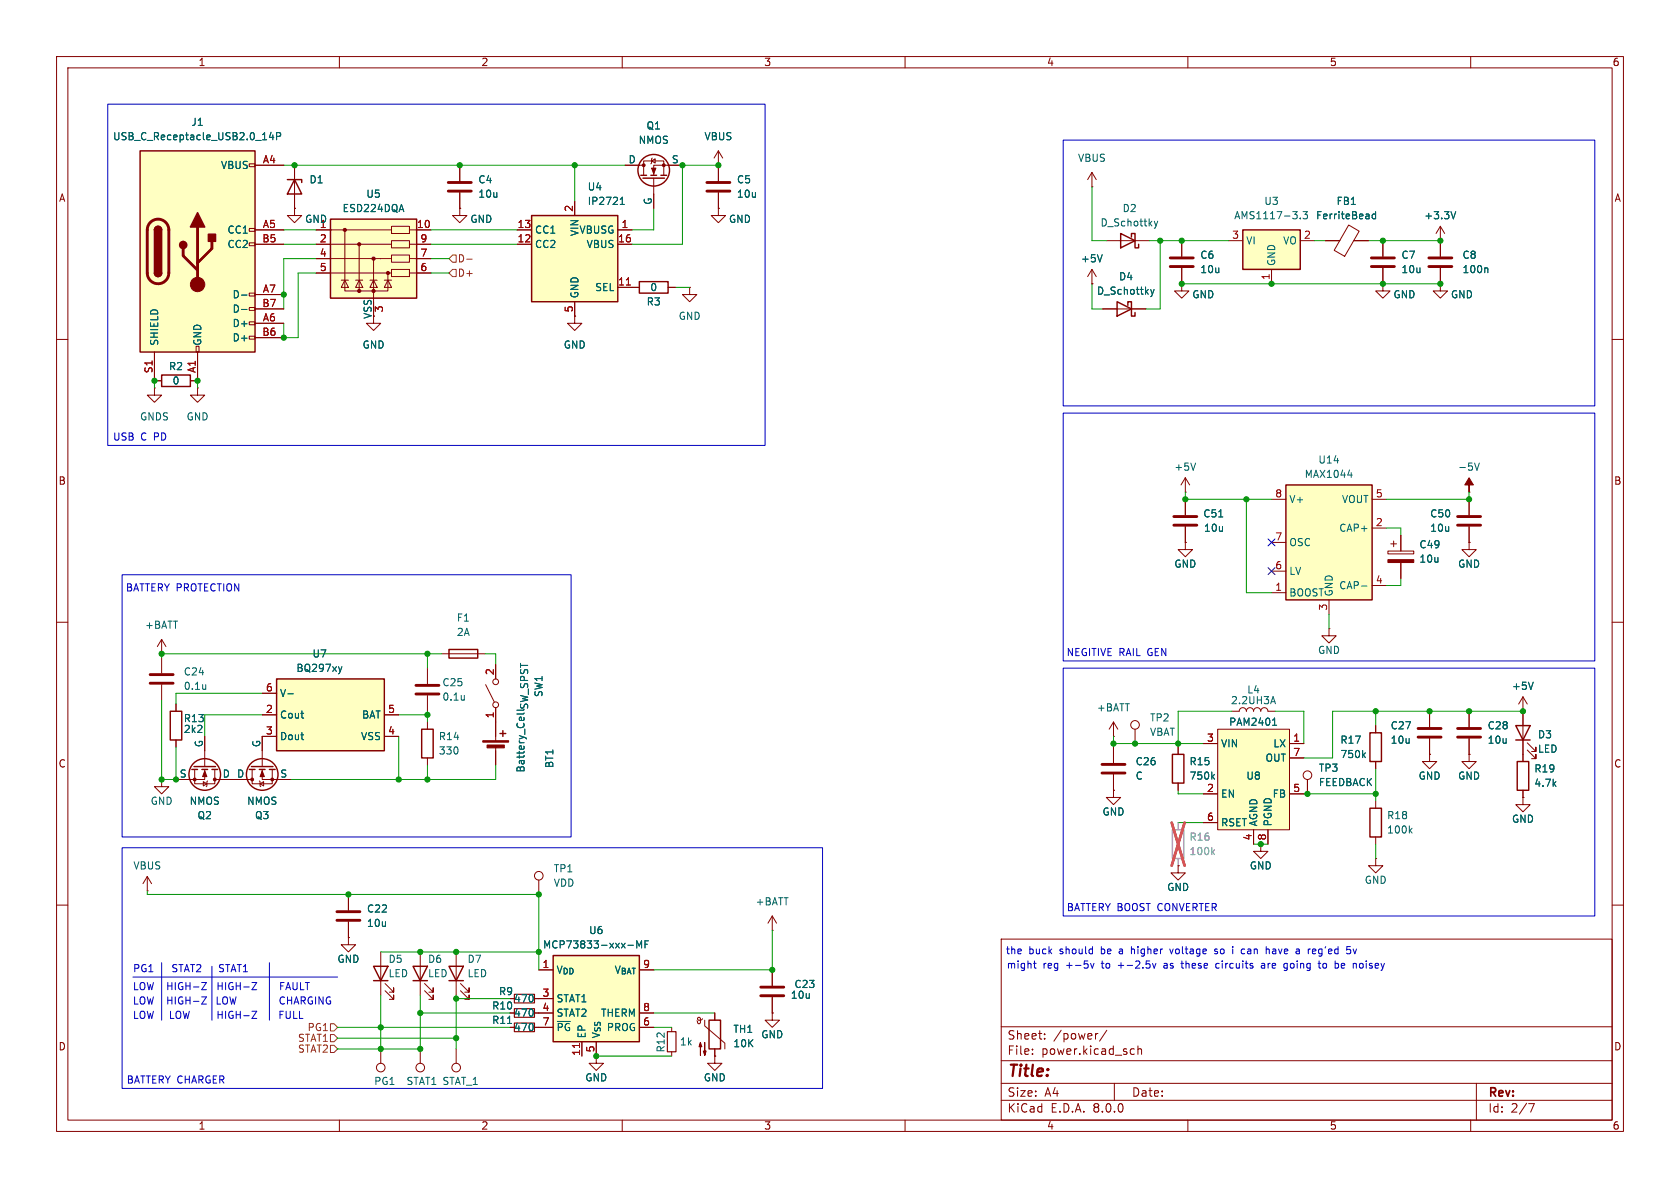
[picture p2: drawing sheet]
<svg xmlns="http://www.w3.org/2000/svg" width="297mm" height="210mm" viewBox="0 0 297 210" stroke-linecap="round" stroke-linejoin="round" font-family="sans-serif">
<g fill="none" stroke="#840000" stroke-width=".18">
<path d="M10 10h277v190h-277zM12 12h273v186h-273zM60 10v2M110 10v2M160 10v2M210 10v2M260 10v2M81.3 36.8v1.3h1.2l-1.2 1.3-1.3-1.3h1.3M81.3 36.8h.1M10 60h2M111.8 50.8h1.2M118.1 50.8h1.3"/>
<path d="M194.9 54.6h7.7M285 60h2M209.5 87h.1M209.5 95.9v1.3h-1.2l1.2 1.2 1.3-1.2h-1.3M209.5 95.9h.1M209.5 84.5l-.7 1.2M209.5 84.5v2.5M209.5 84.5l.8 1.2M10 110h2M28.6 115.6h.1M28.6 113v2.6M28.6 116.2v2.8"/>
<path d="M28.6 113l-.8 1.3M28.6 113l.7 1.3M285 110h2M28.6 121v2.8M10 160h2M285 160h2M177 166h108v32h-108zM60 198v2M110 198v2M160 198v2M177 194.5h108M177 191.5h108"/>
<path d="M177 187.5h108M177 181.5h108M182.5 186.3v.1M182.5 185.5v.1M184.7 183.6v.1M184.7 182.8v.1M194.1 182.7l-.3 .1M195.7 182.1l-1.3 2M197 191.5v3M200.1 185.4l.4 .1M200.5 186.3l-.4 .1M201.2 185.5l.2-.1 .3 .1 .1 .9"/>
<path d="M201.2 184.9v1.5M210 198v2M260 198v2M261 191.5v6.5M270.2 195.1h1l-.6 1.5"/>
</g>
<path d="M113 49.8h5.1v2h-5.1zM197.5 53.3l2.5 1.3-2.5 1.3zM199.4 54v-.7h.6v2.6h.7v-.7" fill="none" stroke="#840000" stroke-width=".25"/>
<path d="M26.5 119.3h4.1M26.5 120.8h4.1" fill="none" stroke="#840000" stroke-width=".51"/>
<path d="M203.4 51.2l.3 .8M203.7 52l-.3 .4M204 51.2l-.3 .8M211.4 81.9l-.5 1.2M36.4 121v.9M36.4 121.7l-.1 .1" fill="none" stroke="#006464" stroke-width=".18"/>
<path d="M227.3 85.7h15.3v20.3h-15.3z" fill="#ffffc2"/>
<g fill="none" stroke="#840000" stroke-width=".25">
<path d="M113.3 31h1M113.7 31.5h3.8M115.1 31h1M116.8 31h1.1M28.6 66.3h5.1v2h-5.1zM227.3 85.7h15.3v20.3h-15.3zM66 170.8h2.6l-1.3 2.6zM66 173.4h2.6"/>
<circle cx="115.6" cy="30.1" r="2.79"/>
</g>
<g fill="none" stroke="#840000" stroke-width=".18">
<path d="M81.3 29.2v2.8M81.3 34v2.8M110.5 29.2h3.3M113.8 31v-2.6h3.5v2.6M115.2 28.4l.6-.3v.7zM115.3 27.9l-.1 .2v.7l-.1 .2M115.6 31.5v5.3M120.6 29.2h-5v1.8M127 29.2h.1M127 36.8v1.3h1.3l-1.3 1.3-1.3-1.3h1.3M127 36.8h.1M127 26.7l-.8 1.2"/>
<path d="M127 26.7v5.3M127 34v2.8M127 26.7l.8 1.2M27.3 68.6v1.3h1.3l-1.3 1.2-1.3-1.2h1.3M27.3 68.6h.1M27.3 67.3h1.3M33.7 67.3h1.2M34.9 68.6v1.3h1.3l-1.3 1.2-1.2-1.2h1.2M34.9 68.6h.1M224.8 88.3h2.5M224.8 95.9h2.5M242.6 93.3h2.5"/>
<path d="M242.6 88.3h2.5M259.7 95.9v1.3h1.3l-1.3 1.2-1.3-1.2h1.3M259.7 95.9h.1M259.7 88.3v2.8M259.7 93.1v2.8M224.8 104.8h2.5M224.8 101h2.5M234.9 111.1v1.3h1.3l-1.3 1.3-1.2-1.3h1.2M234.9 111.1h.1M234.9 106v2.6M242.6 103.5h2.5M26 157.5h.1"/>
<path d="M26 154.9l-.7 1.3M26 154.9v2.6M26 154.9l.8 1.3M61.6 158.1v2.8M61.6 165.7v1.3h1.3l-1.3 1.3-1.3-1.3h1.3M61.6 165.7h.1M61.6 162.9v2.8M67.3 168.3v7.6M68.1 175.1l1.5 1.6v-.8v.8h-.8M68.1 173.9l1.5 1.5v-.8v.8h-.8"/>
</g>
<path d="M238.3 84h.8M240.7 103.6h1" fill="none" stroke="#006464" stroke-width=".18"/>
<path d="M79.2 33.8h4.1M79.2 32.3h4.1M125 33.8h4M125 32.3h4M257.7 92.8h4M257.7 91.3h4M59.6 162.7h4M59.6 161.2h4" fill="none" stroke="#840000" stroke-width=".51"/>
<g fill="#840000" stroke="#840000" stroke-width=".18">
<path d="M115.2 29.7h.8l-.4 1z"/>
<circle cx="117.3" cy="29.2" r=".25"/>
<circle cx="113.8" cy="29.2" r=".25"/>
</g>
<path d="M24.8 26.7h20.3v35.5h-20.3z" fill="#ffffc2"/>
<g fill="none" stroke="#840000" stroke-width=".18">
<path d="M44.1 29h1v.5h-1zM45.1 29.2h5.1M44.1 59.4h1v.5h-1zM44.1 56.9h1v.5h-1zM44.1 54.4h1v.5h-1zM44.1 51.8h1v.5h-1zM44.1 42.9h1v.5h-1zM44.1 40.4h1v.5h-1zM45.1 40.6h5.1M45.1 57.2h5.1M45.1 52.1h5.1M45.1 43.2h5.1"/>
<path d="M45.1 59.7h5.1M45.1 54.6h5.1M27.3 62.2v5.1M34.7 61.2h.5v1h-.5zM34.9 62.2v5.1"/>
</g>
<path d="M24.8 26.7h20.3v35.5h-20.3zM27.3 48.3a.64 .64 0 0 0 .6 .6 .64 .64 0 0 0 .7-.6M27.3 40.6a.64 .64 0 0 1 .6-.6 .64 .64 0 0 1 .7 .6" fill="none" stroke="#840000" stroke-width=".25"/>
<path d="M26.6 39.3a1.91 1.91 0 0 1 2.1-.4 1.91 1.91 0 0 1 1.1 1.7v7.7a1.91 1.91 0 0 1-1.9 1.9 1.91 1.91 0 0 1-1.9-1.9v-7.8l.2-.6zM32.4 43.9v1.3l2.5 2.6M34.9 40.1v10.2M37.5 42.7v1.2l-2.6 2.6" fill="none" stroke="#840000" stroke-width=".51"/>
<g fill="#840000" stroke="#840000" stroke-width=".25">
<path d="M27.3 48.3h1.3a.64 .64 0 0 1-.7 .6 .64 .64 0 0 1-.6-.6z"/>
<path d="M27.3 40.6h1.3v7.7h-1.3z"/>
<path d="M27.5 40.2a.64 .64 0 0 1 .7-.1 .64 .64 0 0 1 .4 .5h-1.3z"/>
<path d="M34.9 37.6l1.3 2.5h-2.5z"/>
<path d="M36.8 41.4h1.3v1.3h-1.3z"/>
<circle cx="32.4" cy="43.3" r=".63"/>
</g>
<circle cx="34.9" cy="50.3" r="1.27" fill="#840000" stroke="#840000" stroke-width=".18"/>
<path d="M47.9 23.4l-.3 .9h.8M48.2 23.9v.8M48.9 24.1l.6-.1 .1-.1v-.3l-.7-.2v1.3M42.7 52.2h1M42.7 54.7h1" fill="none" stroke="#006464" stroke-width=".18"/>
<path d="M58.4 38.7h15.3v14h-15.3z" fill="#ffffc2"/>
<g fill="none" stroke="#840000" stroke-width=".18">
<path d="M52.1 36.8v1.3h1.2l-1.2 1.3-1.3-1.3h1.3M52.1 36.8h.1M52.1 29.2v7.6M55.9 43.2h13.3M55.9 48.3h13.3M55.9 45.7h13.3M55.9 40.6h13.3M58.4 40.6h.1M60.3 49.5h1.3M61 40.6v10.8h7.6v-3.1M61 49.5l.6 1.3h-1.3zM62.9 49.5h1.2"/>
<path d="M63.5 49.5l.6 1.3h-1.2zM63.5 43.2v8.2M65.4 49.5h1.3M66 49.5l.7 1.3h-1.3zM66 55.9v1.3h1.3l-1.3 1.2-1.2-1.2h1.2M66 45.7v7M67.9 49.5h1.3M68.6 49.5l.6 1.3h-1.3zM69.2 47.6h3.2v1.3h-3.2zM69.2 45.1h3.2v1.3h-3.2zM69.2 42.5h3.2v1.3h-3.2zM69.2 40h3.2v1.3h-3.2z"/>
<path d="M72.4 48.3h3.8M72.4 45.7h3.8M72.4 43.2h3.8M72.4 40.6h3.8M101.6 55.9v1.3h1.3l-1.3 1.2-1.3-1.2h1.3M101.6 55.9h.1M121.9 50.8v1.3h1.3l-1.3 1.2-1.3-1.2h1.3M121.9 50.8h.1M245.4 97.4h4.5v.5h-4.5zM245.9 96.1h1M246.4 95.6v1M247.6 94.6v2.8"/>
<path d="M247.6 99.4v2.8"/>
</g>
<path d="M50.8 31.8h2.5v.5M52.1 31.8l1.2 2.5h-2.5zM58.4 38.7h15.3v14h-15.3z" fill="none" stroke="#840000" stroke-width=".25"/>
<g fill="#840000" stroke="#840000" stroke-width=".18">
<path d="M245.4 98.9h4.5v.5h-4.5z"/>
<circle cx="61" cy="40.6" r=".28"/>
<circle cx="63.5" cy="51.4" r=".28"/>
<circle cx="63.5" cy="43.2" r=".28"/>
<circle cx="66" cy="51.4" r=".28"/>
<circle cx="66" cy="45.7" r=".28"/>
<circle cx="68.6" cy="48.3" r=".28"/>
</g>
<path d="M94 38.1h15.2v15.2h-15.2z" fill="#ffffc2"/>
<path d="M94 38.1h15.2v15.2h-15.2zM198.1 41.3l2.6 1.2-2.6 1.3zM200 41.9v-.6h.7v2.5h.6v-.6" fill="none" stroke="#840000" stroke-width=".25"/>
<path d="M101.6 35.6v2.5M91.4 40.6h2.6M91.4 43.2h2.6M101.6 53.3v2.6M109.2 40.6h2.6M109.2 50.8h2.6M109.2 43.2h2.6M195.6 42.5h7.6M208.9 42.5v2.8M208.9 47.4v2.8M259.7 87h.1" fill="none" stroke="#840000" stroke-width=".18"/>
<path d="M110.7 50.4h.8" fill="none" stroke="#a90000" stroke-width=".18"/>
<path d="M109.7 36.1h.7M109.7 35.2l.3-.3v1.2M204.1 39.1l.3 .8M204.4 39.9l-.3 .5M204.7 39.1l-.3 .8M260.7 81.9l.4 1.2 .4-1.2" fill="none" stroke="#006464" stroke-width=".18"/>
<path d="M259.7 84.5l.8 1.2h-.8v1.3v-1.3h-.7z" fill="#840000" stroke="#840000" stroke-width=".18"/>
<path d="M206.9 47.1h4M206.9 45.6h4" fill="none" stroke="#840000" stroke-width=".51"/>
<path d="M219.7 40.6h10.2v7h-10.2z" fill="#ffffc2"/>
<g fill="none" stroke="#840000" stroke-width=".25">
<path d="M219.7 40.6h10.2v7h-10.2zM30.1 125.7h2v5.1h-2zM33.9 136h1M34.3 135.5h3.8M35.7 136h1M37.5 136h1M44.1 136h1M44.4 135.5h3.9M45.8 136h1.1M47.6 136h1M207.3 133.4h2v5h-2z"/>
<circle cx="36.2" cy="136.9" r="2.79"/>
<circle cx="46.4" cy="136.9" r="2.79"/>
</g>
<g fill="none" stroke="#840000" stroke-width=".18">
<path d="M193 33h.1M193 30.5v2.5M193 30.5l-.7 1.3M193 30.5l.8 1.3M238.4 39.8l1.9 1.1-2.6 4.4-1.8-1.1zM193 50.2h.1M193 47.6l-.7 1.3M193 47.6v2.6M193 47.6l.8 1.3M208.9 50.2v1.2h1.3l-1.3 1.3-1.3-1.3h1.3M208.9 50.2h.1M217.2 42.5h2.5"/>
<path d="M224.8 47.6v2.6M229.9 42.5h2.5M234.3 42.5h2.6M239.3 42.5h2.6M244.5 50.2v1.2h1.2l-1.2 1.3-1.3-1.3h1.3M244.5 50.2h.1M244.5 42.5v2.8M244.5 47.4v2.8M254.6 50.2v1.2h1.3l-1.3 1.3-1.2-1.3h1.2M254.6 50.2h.1M254.6 42.5h.1M254.6 40v5.3"/>
<path d="M254.6 47.4v2.8M254.6 40l-.7 1.3M254.6 40l.8 1.3M28.6 137.8v1.3h1.2l-1.2 1.2-1.3-1.2h1.3M28.6 137.8h.1M31.1 124.5v1.2M31.1 130.8v1.3M34.4 136v2.6h3.6v-2.6M35.9 138.2l.7 .4-.7 .3zM36.2 136v1.8h-5.1M36.2 130.2v5.3M36.7 138l-.1 .2v.7l-.2 .2"/>
<path d="M38 137.8h6.6M44.6 136v2.6h3.5v-2.6M45.8 138l.2 .2v.7l.1 .2M46 138.6l.6-.4v.7zM46.4 136v1.8h5M46.4 130.2v5.3M196.8 139.7v1.3h1.3l-1.3 1.2-1.2-1.2h1.2M196.8 139.7h.1M196.8 132.1v2.8M196.8 136.9v2.8M200.7 128.9v2.5M208.3 132.1v1.3"/>
<path d="M208.3 138.4v1.3M231.1 137.8v2.5M208.3 153v1.3h1.2l-1.2 1.3-1.3-1.3h1.3M208.3 153h.1M222.9 149.2v1.3h1.3l-1.3 1.3-1.3-1.3h1.3M222.9 149.2h.1M67.3 185.4v2.6"/>
<circle cx="200.7" cy="128.1" r=".76"/>
<circle cx="231.1" cy="137" r=".76"/>
<circle cx="67.3" cy="188.7" r=".76"/>
</g>
<path d="M229.9 38.6v.1M230.4 37.4h.7l-.4 .5 .4 .1v.6l-.2 .1-.5-.1M243.2 37.9l-.4-.1-.2 .3 .1 .5h.5M243.2 37.4v1.3M257.4 37.4l-.5 1.3M194.9 45l-.5 1.3M262.8 47.4l.2 .1v.7M214.3 137.3l.4 .4M214.7 136.9l-.5 .5" fill="none" stroke="#006464" stroke-width=".18"/>
<path d="M242.4 47.1h4.1M242.4 45.6h4.1M252.6 47.1h4.1M252.6 45.6h4.1M194.8 136.7h4.1M194.8 135.1h4.1" fill="none" stroke="#840000" stroke-width=".51"/>
<g fill="#840000" stroke="#840000" stroke-width=".18">
<path d="M46.4 136.3l.3 1h-.7z"/>
<path d="M36.2 136.3l.4 1h-.8z"/>
<circle cx="48.1" cy="137.8" r=".25"/>
<circle cx="44.6" cy="137.8" r=".25"/>
<circle cx="34.4" cy="137.8" r=".25"/>
<circle cx="38" cy="137.8" r=".25"/>
</g>
<path d="M207.3 146.7h2v5.1h-2z" fill="none" stroke="#a1a1a1" stroke-width=".25"/>
<path d="M208.3 145.4v1.3M208.3 151.8v1.2" fill="none" stroke="#a1a1a1" stroke-width=".18"/>
<path d="M214.3 150.6l.4 .5M214.7 150.2l-.5 .5" fill="none" stroke="#989898" stroke-width=".18"/>
<path d="M207.1 145.4l2.3 7.6M209.4 145.4l-2.3 7.6" fill="none" stroke="#e65255" stroke-width=".46"/>
<path d="M48.9 120h19v12.7h-19z" fill="#ffffc2"/>
<path d="M79.4 114.8h5.1v1.5h-5.1zM48.9 120h19v12.7h-19zM74.5 128.9h2.1v5.1h-2.1zM88.4 129.7h1M88.9 129.2v1" fill="none" stroke="#840000" stroke-width=".25"/>
<g fill="none" stroke="#840000" stroke-width=".18">
<path d="M75.6 118.1v2.8M78.1 115.6h7.6M87.6 117.5v2.5M46.4 126.4h2.5M46.4 130.2h2.5M46.4 122.6h2.5M67.9 126.4h2.6M67.9 130.2h2.6M75.6 122.9v2.8M75.6 127.6v1.3M75.6 134v1.3M85.9 121l1.5 3.1"/>
<path d="M87.6 125.1v5.8M87.6 132v3.3"/>
<circle cx="87.6" cy="124.6" r=".51"/>
<circle cx="87.6" cy="120.5" r=".51"/>
</g>
<path d="M60.4 117.8l-.3 .9M50.9 122.7h1M82.1 122.9v.9M82.1 123.6l-.1 .1M91.4 125.6h1.1M92.7 126l-.2 .2h-1.1" fill="none" stroke="#006464" stroke-width=".18"/>
<path d="M73.5 122.7h4.1M73.5 121.2h4.1" fill="none" stroke="#840000" stroke-width=".51"/>
<g fill="#840000" stroke="#840000" stroke-width=".18">
<path d="M85.3 130.9h4.6v.3h-4.6z"/>
<path d="M86.1 131.7h3.1v.5h-3.1z"/>
</g>
<path d="M215.3 128.9h12.7v17.8h-12.7z" fill="#ffffc2"/>
<g fill="none" stroke="#840000" stroke-width=".18">
<path d="M212.7 131.4h2.6M215.3 128.9h12.7v17.8h-12.7zM228 131.4h2.5M228 134h2.5M243.2 128.3v1.2M243.2 134.6v1.3M212.7 140.3h2.6M212.7 145.4h2.6M221.6 146.7v2.5M224.2 146.7v2.5M228 140.3h2.5M90.2 179.1h.7"/>
<path d="M94.5 179.1h.7M126.4 179.1v1.2M136.5 179.1v1.2h1.3l-1.3 1.3-1.2-1.3h1.2M136.5 179.1h.1M136.5 164.5h.1M136.5 161.9v2.6M136.5 171.5v2.7M136.5 176.3v2.8M136.5 161.9l-.7 1.3M136.5 161.9l.8 1.3M105.4 186.7v1.3h1.3l-1.3 1.2-1.3-1.2h1.3M105.4 186.7h.1"/>
<path d="M118.7 181.6v.8M118.7 185.9v.8M124.2 180.1l-.3 .2h-.4l-.2-.1v-.2l.3-.2 .2 .2v.8l-.1 .2-.3-.1-.2-.4M124.6 180.3v1.1l3.5 3v1M126.4 186.7v1.3h1.2l-1.2 1.2-1.3-1.2h1.3M126.4 186.7h.1M126.4 185.4v1.3"/>
</g>
<path d="M225 128.2h.7M225.2 127.1l.1-.2v1.3M241 133.4l.4 .5M241.4 133.1l-.5 .5" fill="none" stroke="#006464" stroke-width=".18"/>
<path d="M242.2 129.5h2v5.1h-2zM125.3 180.3h2.1v5.1h-2.1z" fill="none" stroke="#840000" stroke-width=".25"/>
<path d="M90.9 178.3h3.6v1.5h-3.6zM118 182.4h1.5v3.5h-1.5z" fill="none" stroke="#840000" stroke-width=".2"/>
<g fill="#840000" stroke="#840000" stroke-width=".18">
<path d="M123.8 184.3l.3 .7h-.5l.2-.7v2.3z"/>
<path d="M124.6 184.3v2.3l-.3-.8h.5l-.2 .8z"/>
</g>
<path d="M134.5 176h4.1M134.5 174.5h4.1" fill="none" stroke="#840000" stroke-width=".51"/>
<path d="M97.8 168.9h15.2v15.3h-15.2z" fill="#ffffc2"/>
<path d="M268 128.3h2.5l-1.3 2.5zM268 130.8h2.5M268.2 134.6h2.1v5.1h-2.1zM242.2 142.9h2v5.1h-2zM73 170.8h2.6l-1.3 2.6zM73 173.4h2.6M79.4 170.8h2.5l-1.3 2.6zM79.4 173.4h2.5M97.8 168.9h15.2v15.3h-15.2z" fill="none" stroke="#840000" stroke-width=".25"/>
<g fill="none" stroke="#840000" stroke-width=".18">
<path d="M45.1 29.2h5.1M52.1 36.8h.1M52.1 29.2v2.6M52.1 34.3v2.5M81.3 36.8h.1M81.3 29.2v2.8M81.3 34v2.8M101.6 35.6v2.5M110.5 29.2h2.5M115.6 34.3v2.5M118.1 29.2h2.5M127 29.2h.1"/>
<path d="M127 36.8h.1M127 29.2v2.8M127 34v2.8M45.1 40.6h5.1M45.1 57.2h5.1M45.1 52.1h5.1M45.1 43.2h5.1M45.1 59.7h5.1M45.1 54.6h5.1M55.9 40.6h2.5M55.9 43.2h2.5M55.9 45.7h2.5"/>
<path d="M55.9 48.3h2.5M73.7 40.6h2.5M73.7 43.2h2.5M73.7 45.7h2.5M73.7 48.3h2.5M91.4 40.6h2.6M91.4 43.2h2.6M101.6 55.9h.1M101.6 53.3v2.6M109.2 40.6h2.6M109.2 43.2h2.6M109.2 50.8h3.8"/>
<path d="M118.1 50.8h1.3M193 50.2h.1M194.9 54.6h2.6M200 54.6h2.6M208.9 50.2h.1M208.9 42.5v2.8M208.9 47.4v2.8M234.3 42.5h2.6M239.4 42.5h2.5M244.5 50.2h.1M244.5 42.5v2.8M244.5 47.4v2.8"/>
<path d="M254.6 50.2h.1M254.6 42.5h.1M254.6 42.5v2.8M254.6 47.4v2.8M27.3 62.2v5.1h1.3M34.9 62.2v5.1h-1.2M209.5 95.9h.1M209.5 88.3v2.8M209.5 93.1v2.8M247.6 94.6v2.8M247.6 99.4v2.8M259.7 95.9h.1"/>
<path d="M259.7 88.3v2.8M259.7 93.1v2.8M87.6 117.5v2.5M31.1 137.8h2.6M31.1 124.5v1.2M31.1 130.8v1.3M36.2 130.2v2.5M38.7 137.8h5.1M46.4 126.4h2.5M46.4 122.6h2.5M48.9 137.8h2.5M48.9 130.2h-2.5v2.5"/>
<path d="M67.9 126.4h2.6M67.9 130.2h2.6M87.6 125.1v5.1M87.6 132.7v2.6M196.8 130.2h.1M196.8 139.7h.1M196.8 127.6l-.7 1.3M196.8 127.6v2.6M196.8 132.1v2.8M196.8 136.9v2.8M196.8 127.6l.8 1.3M208.3 132.1v1.3"/>
<path d="M208.3 138.4v1.3M212.7 131.4h2.6M217.8 125.7h1.3a.64 .64 0 0 1 .6-.6 .64 .64 0 0 1 .6 .6 .64 .64 0 0 1 .7-.6 .64 .64 0 0 1 .6 .6 .64 .64 0 0 1 .6-.6 .64 .64 0 0 1 .7 .6 .64 .64 0 0 1 .6-.6 .64 .64 0 0 1 .7 .6h1.2M228 131.4h2.5M228 134h2.5M231.1 137.8v2.5M243.2 128.3v1.2M243.2 134.6v1.3M252.7 133.4v1.2h1.3l-1.3 1.3-1.2-1.3h1.2M252.7 133.4h.1M252.7 125.7v2.8M252.7 130.6v2.8"/>
<path d="M259.7 133.4v1.2h1.3l-1.3 1.3-1.3-1.3h1.3M259.7 133.4h.1M259.7 125.7v2.8M259.7 130.6v2.8M269.2 125.7h.1M269.2 123.2l-.7 1.3M269.2 123.2v11.4M269.2 139.7v1.3M269.2 123.2l.8 1.3M270 132.6l1.5 1.5v-.7v.7h-.7M270 131.3l1.5 1.5v-.7v.7h-.7M61.6 158.1v2.8"/>
<path d="M95.2 155.6v2.5M208.3 153h.1M212.7 140.3h2.6M212.7 145.4h2.6M221.6 146.7v2.5M222.9 149.2h.1M224.2 146.7v2.5M228 140.3h2.5M243.2 151.8v1.2h1.3l-1.3 1.3-1.3-1.3h1.3M243.2 151.8h.1M243.2 141.6v1.3M243.2 148v1.2"/>
<path d="M269.2 141v1.2h1.3l-1.3 1.3-1.2-1.3h1.2M269.2 141h.1M61.6 165.7h.1M61.6 162.9v2.8M74.3 168.3v7.6M75.1 175.1l1.5 1.6v-.8v.8h-.8M75.1 173.9l1.5 1.5v-.8v.8h-.8M80.6 168.3v7.6M81.4 175.1l1.5 1.6v-.8v.8h-.7M81.4 173.9l1.5 1.5v-.8v.8h-.7M90.2 176.5h.7M90.2 179.1h.7"/>
<path d="M94.5 176.5h3.3M94.5 179.1h3.3M95.2 171.5h2.6M113 179.1h2.6M126.4 179.1v1.2M136.5 179.1h.1M136.5 171.5v2.7M136.5 176.3v2.8M74.3 185.4v2.6M80.6 185.4v2.6M90.2 181.6h.7M94.5 181.6h3.3"/>
<path d="M102.9 184.2v2.5M105.4 186.7h.1M105.4 184.2v2.5M113 181.6h2.6M126.4 186.7h.1M126.4 185.4v1.3"/>
<circle cx="95.2" cy="154.8" r=".76"/>
<circle cx="74.3" cy="188.7" r=".76"/>
<circle cx="80.6" cy="188.7" r=".76"/>
</g>
<path d="M110.7 50.4h.8M102.5 184.5v.7" fill="none" stroke="#a90000" stroke-width=".18"/>
<g fill="none" stroke="#006464" stroke-width=".18">
<path d="M47.9 23.4l-.3 .9h.8M48.2 23.9v.8M48.9 24.1l.6-.1 .1-.1v-.3l-.7-.2v1.3M109.7 36.1h.7M109.7 35.2l.3-.3v1.2M243.2 37.4v1.3M243.2 37.9l-.4-.1-.2 .3 .1 .5h.5M257.4 37.4l-.5 1.3M42.7 52.2h1M42.7 54.7h1M194.9 45l-.5 1.3M203.4 51.2l.3 .8"/>
<path d="M203.7 52l-.3 .4M204 51.2l-.3 .8M262.8 47.4l.2 .1v.7M215.5 91.4h.7M60.4 117.8l-.3 .9M50.9 122.7h1M91.4 125.6h1.1M92.7 126l-.2 .2h-1.1M214.3 137.3l.4 .4M214.7 136.9l-.5 .5M224.8 124h.6M225 128.2h.7"/>
<path d="M225.1 123.1l.4 1.3M225.2 127.1l.1-.2v1.3M241 133.4l.4 .5M241.4 133.1l-.5 .5M271.1 120.6l-.5 1.3M249.3 146.8l.3 .5M249.6 146.4l-.4 .5M111 167.1h1M112.6 167.6v-1.3l.4 .9 .4-.9v1.3M114 166.9h.5M114.6 166.3h-.6v1.3M89.7 180.9h.8"/>
</g>
<path d="M90.9 175.8h3.6v1.5h-3.6zM90.9 180.8h3.6v1.6h-3.6z" fill="none" stroke="#840000" stroke-width=".2"/>
<path d="M207.5 92.8h4.1M207.5 91.3h4.1M250.7 130.3h4.1M250.7 128.8h4.1M257.7 130.3h4M257.7 128.8h4" fill="none" stroke="#840000" stroke-width=".51"/>
<path d="M80 47.6h.6v1.3h-.6l-.6-.6zM80 45.1h.6v1.3h-.6l-.6-.7zM82.5 45.8h1M58.4 181h.7l.6 .6-.6 .6h-.7zM58.4 182.9h.7l.6 .6-.6 .7h-.7zM58.4 184.8h.7l.6 .6-.6 .7h-.7z" fill="none" stroke="#725600" stroke-width=".18"/>
<g fill="none" stroke="#0000c2" stroke-width=".18">
<path d="M19 18.4h116.3v60.3h-116.3zM188 24.8h93.9v47h-93.9zM188 73h93.9v43.8h-93.9zM21.6 101.6h79.4v46.4h-79.4zM188 118.1h93.9v43.8h-93.9zM21.6 149.9h123.8v42.5h-123.8zM23.5 172.7h36.2M28.6 170.2v10.1M35.7 173.7h.8l-.8 1.3h.8M35.7 176.2h.8l-.8 1.3h.8M37.5 170.8v9.5M44.5 173.7h.9l-.9 1.3h.9"/>
<path d="M44.5 178.8h.9l-.9 1.2h.9M47.6 170.2v10.1M182.7 170.3h.5M182.9 169.9v1.1l.3 .1M192.8 170.3l.3 .8 .3-.8M200 167.3v1.3M200.2 167.8l-.2 .1M203.7 170.3l.3 .8 .3-.8M205.9 170.3l-.1 .1M205.9 170.7l-.2 .1 .2 .3M206.8 167.8l.3 .8 .3-.8M208.8 170.3h.4"/>
<path d="M208.9 169.9v1.1l.3 .1M215.2 167.8h-.3l-.2 .2 .6 .4M215.3 168.4l-.2 .2-.4-.1M215.5 170.4l-.3-.1-.3 .2 .2 .6h.4M219.9 167.8h.1M220 168.5l-.1 .1M223 170.4h.5l.1 .7M223.6 170.6l-.4 .1-.2 .1 .2 .3h.4M224.2 167.8l.2 .1v.7M225 168.2v.3M227.2 170.3l.4 .1M227.6 171.1h-.4"/>
<path d="M227.6 170.3v1l-.3 .3M232.6 167.8v.3l-.6 .1M233 170.3h.5M233.3 171.1h.2M234.3 170.3l-.3 .1-.1 .1v.5l.4 .1M237.6 170.3h-.3l-.2 .2 .1 .6h.4M237.7 170.6l-.6 .1M238.1 167.3h.6M238.7 167.9l.1 .2-.1 .4M239.2 167.8l.3 .8 .3-.8M240.3 170.9l.3 .2h.3M240.9 170.4l-.3-.1-.3 .2"/>
</g>
<g fill="none" stroke="#009600" stroke-width=".18">
<path d="M50.2 29.2h60.3M101.6 29.2v6.4M115.6 36.8v3.8h-3.8M127 29.2h-6.4v14h-8.8M193 33v9.5h2.6M50.2 43.2h5.7M50.2 40.6h5.7M55.9 48.3h-3.2v11.4h-2.5v-2.5M55.9 45.7h-5.7v8.9M76.2 48.3h3.2M76.2 45.7h3.2M76.2 43.2h15.2"/>
<path d="M76.2 40.6h15.2M119.4 50.8h2.5M193 50.2v4.4h1.9M203.2 42.5h14M205.1 42.5v12.1h-2.5M208.9 50.2h45.7M232.4 42.5h1.9M241.9 42.5h12.7M27.3 67.3v1.3M34.9 67.3v1.3M209.5 87v1.3h15.3M220.3 88.3v16.5h4.5"/>
<path d="M245.1 93.3h2.5v1.3M259.7 87v1.3h-14.6M75.6 115.6v2.5M78.1 115.6h-49.5v.6M85.7 115.6h1.9v1.9M234.9 108.6v2.5M247.6 102.2v1.3h-2.5M28.6 123.8v14h2.5v-5.7M46.4 126.4h-10.2v3.8M46.4 122.6h-15.3v1.9M70.5 126.4h5.1M70.5 130.2v7.6"/>
<path d="M75.6 125.7v1.9M75.6 135.3v2.5M87.6 135.3v2.5h-36.2M196.8 131.4h15.9M196.8 130.2v1.9M208.3 139.7v.6h4.4M217.8 125.7h-9.5v6.4M225.4 125.7h5.1v5.7M243.2 125.7v2.6M243.2 135.9v5.7M269.2 125.7h-33.6v8.3h-5.1M26 157.5v.6h69.2v13.4"/>
<path d="M208.3 145.4h4.4M221.6 149.2h2.6M230.5 140.3h12.7M243.2 149.2v2.6M67.3 168.3h27.9M67.3 175.9v9.5M74.3 179.1h15.9M74.3 175.9v9.5h-14.6M80.6 175.9v9.5M80.6 176.5h9.6M115.6 179.1h10.8M136.5 164.5v7h-20.9"/>
<path d="M59.7 181.6h30.5M59.7 183.5h20.9M105.4 186.7h13.3M115.6 181.6h3.1"/>
</g>
<path d="M224.2 95.3l1.2 1.2M225.4 95.3l-1.2 1.2M224.2 100.4l1.2 1.2M225.4 100.4l-1.2 1.2" fill="none" stroke="#000084" stroke-width=".18"/>
<path d="M214.3 150.6l.4 .5M214.7 150.2l-.5 .5" fill="none" stroke="#989898" stroke-width=".18"/>
<path d="M208.3 145.4v1.3M208.3 151.8v1.2" fill="none" stroke="#a1a1a1" stroke-width=".18"/>
<path d="M207.1 145.4l2.3 7.6M209.4 145.4l-2.3 7.6" fill="none" stroke="#e65255" stroke-width=".46"/>
<g fill="#009600" stroke="#009600" stroke-width=".18">
<circle cx="52.1" cy="29.2" r=".46"/>
<circle cx="50.2" cy="59.7" r=".46"/>
<circle cx="34.9" cy="67.3" r=".46"/>
<circle cx="27.3" cy="67.3" r=".46"/>
<circle cx="50.2" cy="52.1" r=".46"/>
<circle cx="74.3" cy="185.4" r=".46"/>
<circle cx="67.3" cy="185.4" r=".46"/>
<circle cx="61.6" cy="158.1" r=".46"/>
<circle cx="74.3" cy="168.3" r=".46"/>
<circle cx="67.3" cy="181.6" r=".46"/>
<circle cx="74.3" cy="179.1" r=".46"/>
<circle cx="80.6" cy="168.3" r=".46"/>
<circle cx="75.6" cy="137.8" r=".46"/>
<circle cx="70.5" cy="137.8" r=".46"/>
<circle cx="28.6" cy="115.6" r=".46"/>
<circle cx="28.6" cy="137.8" r=".46"/>
<circle cx="31.1" cy="137.8" r=".46"/>
<circle cx="75.6" cy="115.6" r=".46"/>
<circle cx="75.6" cy="126.4" r=".46"/>
<circle cx="101.6" cy="29.2" r=".46"/>
<circle cx="81.3" cy="29.2" r=".46"/>
<circle cx="127" cy="29.2" r=".46"/>
<circle cx="120.6" cy="29.2" r=".46"/>
<circle cx="95.2" cy="168.3" r=".46"/>
<circle cx="95.2" cy="158.1" r=".46"/>
<circle cx="80.6" cy="183.5" r=".46"/>
<circle cx="80.6" cy="176.5" r=".46"/>
<circle cx="105.4" cy="186.7" r=".46"/>
<circle cx="136.5" cy="171.5" r=".46"/>
<circle cx="269.2" cy="125.7" r=".46"/>
<circle cx="252.7" cy="125.7" r=".46"/>
<circle cx="259.7" cy="125.7" r=".46"/>
<circle cx="243.2" cy="125.7" r=".46"/>
<circle cx="243.2" cy="140.3" r=".46"/>
<circle cx="231.1" cy="140.3" r=".46"/>
<circle cx="220.3" cy="88.3" r=".46"/>
<circle cx="209.5" cy="88.3" r=".46"/>
<circle cx="259.7" cy="88.3" r=".46"/>
<circle cx="254.6" cy="50.2" r=".46"/>
<circle cx="254.6" cy="42.5" r=".46"/>
<circle cx="244.5" cy="50.2" r=".46"/>
<circle cx="244.5" cy="42.5" r=".46"/>
<circle cx="224.8" cy="50.2" r=".46"/>
<circle cx="208.9" cy="50.2" r=".46"/>
<circle cx="208.9" cy="42.5" r=".46"/>
<circle cx="205.1" cy="42.5" r=".46"/>
<circle cx="200.7" cy="131.4" r=".46"/>
<circle cx="196.8" cy="131.4" r=".46"/>
<circle cx="208.3" cy="131.4" r=".46"/>
<circle cx="222.9" cy="149.2" r=".46"/>
</g>
<text font-size="2.8" fill="#840000" x="178" y="190.9">Title:</text>
<g font-size="2.1" fill="#840000">
<text x="178" y="184">Sheet:</text>
<text x="186.2" y="184">/power/</text>
<text x="178" y="186.7">File:</text>
<text x="184.1" y="186.7">power.kicad_sch</text>
<text x="178" y="196.9">KiCad</text>
<text x="178" y="194.1">Size:</text>
<text x="184.7" y="194.1">A4</text>
<text x="185.7" y="196.9">E.D.A.</text>
<text x="193.3" y="196.9">8.0.0</text>
<text x="200" y="194.1">Date:</text>
<text x="263" y="194.3">Rev:</text>
<text x="263" y="196.9">Id:</text>
<text x="267.1" y="196.9">2/7</text>
</g>
<g font-size="1.8" fill="#840000">
<text x="35" y="11.9">1</text>
<text x="85" y="11.9">2</text>
<text x="135" y="11.9">3</text>
<text x="185" y="11.9">4</text>
<text x="235" y="11.9">5</text>
<text x="285" y="11.9">6</text>
<text x="10.3" y="35.9">A</text>
<text x="285.3" y="35.9">A</text>
<text x="65.8" y="56.5" transform="rotate(-90 65.8 56.5)">VSS</text>
<text x="10.3" y="85.9">B</text>
<text x="285.3" y="85.9">B</text>
<text x="10.3" y="135.9">C</text>
<text x="285.3" y="135.9">C</text>
<text x="10.3" y="185.9">D</text>
<text x="285.3" y="185.9">D</text>
<text x="35" y="199.9">1</text>
<text x="85" y="199.9">2</text>
<text x="135" y="199.9">3</text>
<text x="185" y="199.9">4</text>
<text x="235" y="199.9">5</text>
<text x="285" y="199.9">6</text>
</g>
<g font-size="1.8" fill="#006464">
<text x="33.7" y="22.5">J1</text>
<text x="114.2" y="23.1">Q1</text>
<text x="19.9" y="25">USB_C_Receptacle_USB2.0_14P</text>
<text x="111" y="29">D</text>
<text x="112.8" y="25.6">NMOS</text>
<text x="118.7" y="29">S</text>
<text x="124.4" y="25">VBUS</text>
<text x="190.5" y="28.8">VBUS</text>
<text x="39" y="30.1">VBUS</text>
<text x="54.6" y="32.6">D1</text>
<text x="64.7" y="35.2">U5</text>
<text x="84.5" y="32.6">C4</text>
<text x="84.5" y="35.2">10u</text>
<text x="103.8" y="33.9">U4</text>
<text x="130.2" y="32.6">C5</text>
<text x="130.2" y="35.2">10u</text>
<text x="40.1" y="41.5">CC1</text>
<text x="53.8" y="39.6">GND</text>
<text x="56.4" y="40.4">1</text>
<text x="60.5" y="37.7">ESD224DQA</text>
<text x="83.1" y="39.6">GND</text>
<text x="94.5" y="41.5">CC1</text>
<text x="102.3" y="41.5">VBUSG</text>
<text x="102.5" y="41.8" transform="rotate(-90 102.5 41.8)">VIN</text>
<text x="103.8" y="36.4">IP2721</text>
<text x="115.3" y="36.3" transform="rotate(-90 115.3 36.3)">G</text>
<text x="128.8" y="39.6">GND</text>
<text x="194.5" y="40.2">D_Schottky</text>
<text x="198.4" y="37.7">D2</text>
<text x="218.1" y="39">AMS1117-3.3</text>
<text x="223.4" y="36.4">U3</text>
<text x="232.6" y="39">FerriteBead</text>
<text x="236.2" y="36.4">FB1</text>
<text x="251.7" y="39">+3.3V</text>
<text x="40.1" y="44">CC2</text>
<text x="94.5" y="44">CC2</text>
<text x="103.6" y="44">VBUS</text>
<text x="191" y="46.6">+5V</text>
<text x="212.1" y="45.9">C6</text>
<text x="220.2" y="43.4">VI</text>
<text x="225.7" y="47.1" transform="rotate(-90 225.7 47.1)">GND</text>
<text x="226.7" y="43.4">VO</text>
<text x="247.7" y="45.9">C7</text>
<text x="258.5" y="45.9">C8</text>
<text x="41" y="52.9">D-</text>
<text x="102.5" y="52.8" transform="rotate(-90 102.5 52.8)">GND</text>
<text x="105.1" y="51.7">SEL</text>
<text x="114.9" y="51.7">0</text>
<text x="193.8" y="52.3">D_Schottky</text>
<text x="197.7" y="49.8">D4</text>
<text x="210.7" y="52.9">GND</text>
<text x="212.1" y="48.5">10u</text>
<text x="246.2" y="52.9">GND</text>
<text x="247.7" y="48.5">10u</text>
<text x="256.4" y="52.9">GND</text>
<text x="258.5" y="48.5">100n</text>
<text x="41" y="58">D+</text>
<text x="41" y="55.5">D-</text>
<text x="114.2" y="54.2">R3</text>
<text x="119.9" y="56.7">GND</text>
<text x="28.2" y="61.2" transform="rotate(-90 28.2 61.2)">SHIELD</text>
<text x="29.8" y="65.6">R2</text>
<text x="35.8" y="61.2" transform="rotate(-90 35.8 61.2)">GND</text>
<text x="41" y="60.6">D+</text>
<text x="64" y="61.8">GND</text>
<text x="99.6" y="61.8">GND</text>
<text x="30.4" y="68.2">0</text>
<text x="24.7" y="74.5">GNDS</text>
<text x="32.9" y="74.5">GND</text>
<text x="207.5" y="83.4">+5V</text>
<text x="233" y="82.1">U14</text>
<text x="257.7" y="83.4">-5V</text>
<text x="227.8" y="89.1">V+</text>
<text x="230.6" y="84.7">MAX1044</text>
<text x="237.1" y="89.1">VOUT</text>
<text x="212.6" y="91.7">C51</text>
<text x="212.8" y="94.2">10u</text>
<text x="236.7" y="94.2">CAP+</text>
<text x="252.7" y="91.7">C50</text>
<text x="252.7" y="94.2">10u</text>
<text x="207.5" y="100.6">GND</text>
<text x="227.8" y="101.8">LV</text>
<text x="227.8" y="96.7">OSC</text>
<text x="250.8" y="97.1">C49</text>
<text x="250.8" y="99.7">10u</text>
<text x="257.7" y="100.6">GND</text>
<text x="227.8" y="105.6">BOOST</text>
<text x="235.8" y="105.5" transform="rotate(-90 235.8 105.5)">GND</text>
<text x="236.7" y="104.4">CAP-</text>
<text x="25.5" y="111.4">+BATT</text>
<text x="80.7" y="110.1">F1</text>
<text x="80.7" y="112.6">2A</text>
<text x="32.4" y="119.6">C24</text>
<text x="52.3" y="119">BQ297xy</text>
<text x="55.1" y="116.4">U7</text>
<text x="232.9" y="115.8">GND</text>
<text x="32.4" y="122.1">0.1u</text>
<text x="49.4" y="123.4">V-</text>
<text x="78.1" y="121.5">C25</text>
<text x="78.1" y="124.1">0.1u</text>
<text x="93.6" y="125.5" transform="rotate(-90 93.6 125.5)">SW_SPST</text>
<text x="96.1" y="123.3" transform="rotate(-90 96.1 123.3)">SW1</text>
<text x="193.8" y="126">+BATT</text>
<text x="217.5" y="124.7">2.2UH3A</text>
<text x="220.4" y="122.8">L4</text>
<text x="267.2" y="122.1">+5V</text>
<text x="32.4" y="129.8">2k2</text>
<text x="32.4" y="127.9">R13</text>
<text x="49.4" y="127.2">Cout</text>
<text x="49.4" y="131">Dout</text>
<text x="63.7" y="131">VSS</text>
<text x="63.9" y="127.2">BAT</text>
<text x="77.5" y="131">R14</text>
<text x="203.2" y="127.7">TP2</text>
<text x="203.2" y="130.3">VBAT</text>
<text x="217.2" y="128.5">PAM2401</text>
<text x="236.9" y="131.7">R17</text>
<text x="245.8" y="129.1">C27</text>
<text x="245.8" y="131.7">10u</text>
<text x="262.9" y="129.1">C28</text>
<text x="262.9" y="131.7">10u</text>
<text x="271.8" y="130.7">D3</text>
<text x="31.7" y="137.5">S</text>
<text x="35.9" y="132.2" transform="rotate(-90 35.9 132.2)">G</text>
<text x="39.3" y="137.5">D</text>
<text x="41.8" y="137.5">D</text>
<text x="46.1" y="132.2" transform="rotate(-90 46.1 132.2)">G</text>
<text x="49.5" y="137.5">S</text>
<text x="77.5" y="133.6">330</text>
<text x="92.9" y="136.7" transform="rotate(-90 92.9 136.7)">Battery_Cell</text>
<text x="98" y="135.9" transform="rotate(-90 98 135.9)">BT1</text>
<text x="200.7" y="135.5">C26</text>
<text x="210.2" y="135.5">R15</text>
<text x="215.8" y="132.3">VIN</text>
<text x="223.6" y="134.8">OUT</text>
<text x="225" y="132.3">LX</text>
<text x="233.1" y="136.6">TP3</text>
<text x="236.9" y="134.2">750k</text>
<text x="271.2" y="136.8">R19</text>
<text x="271.8" y="133.3">LED</text>
<text x="26.5" y="142.5">GND</text>
<text x="33.4" y="142.5">NMOS</text>
<text x="43.6" y="142.5">NMOS</text>
<text x="200.7" y="138">C</text>
<text x="210.2" y="138">750k</text>
<text x="215.8" y="141.2">EN</text>
<text x="220.2" y="138">U8</text>
<text x="224.9" y="141.2">FB</text>
<text x="233.1" y="139.2">FEEDBACK</text>
<text x="250.7" y="138">GND</text>
<text x="257.7" y="138">GND</text>
<text x="271.2" y="139.3">4.7k</text>
<text x="34.8" y="145">Q2</text>
<text x="45" y="145">Q3</text>
<text x="194.8" y="144.4">GND</text>
<text x="215.8" y="146.3">RSET</text>
<text x="222.5" y="146.2" transform="rotate(-90 222.5 146.2)">AGND</text>
<text x="225" y="146.2" transform="rotate(-90 225 146.2)">PGND</text>
<text x="245.1" y="145">R18</text>
<text x="245.1" y="147.5">100k</text>
<text x="267.2" y="145.6">GND</text>
<text x="23.5" y="153.9">VBUS</text>
<text x="97.8" y="154.4">TP1</text>
<text x="220.8" y="153.9">GND</text>
<text x="64.8" y="161.5">C22</text>
<text x="97.8" y="156.9">VDD</text>
<text x="133.5" y="160.2">+BATT</text>
<text x="206.2" y="157.7">GND</text>
<text x="241.2" y="156.4">GND</text>
<text x="64.8" y="164.1">10u</text>
<text x="95.9" y="167.9">MCP73833-xxx-MF</text>
<text x="104" y="165.3">U6</text>
<text x="59.6" y="170.4">GND</text>
<text x="68.6" y="170.4">D5</text>
<text x="68.6" y="172.9">LED</text>
<text x="75.6" y="170.4">D6</text>
<text x="75.6" y="172.9">LED</text>
<text x="82.6" y="170.4">D7</text>
<text x="82.6" y="172.9">LED</text>
<text x="98.3" y="172.3">V_{DD}</text>
<text x="108.5" y="172.3">V_{BAT}</text>
<text x="86.9" y="178.7">R10</text>
<text x="88.1" y="176.1">R9</text>
<text x="90.8" y="179.9">470</text>
<text x="90.8" y="177.4">470</text>
<text x="98.3" y="177.4">STAT1</text>
<text x="98.3" y="179.9">STAT2</text>
<text x="106.2" y="179.9">THERM</text>
<text x="139.7" y="176.8">10u</text>
<text x="140.3" y="174.9">C23</text>
<text x="86.9" y="181.2">R11</text>
<text x="90.8" y="182.5">470</text>
<text x="98.3" y="182.5">~{PG}</text>
<text x="103.7" y="183.6" transform="rotate(-90 103.7 183.6)">EP</text>
<text x="106.3" y="183.6" transform="rotate(-90 106.3 183.6)">V_{SS}</text>
<text x="107.2" y="182.5">PROG</text>
<text x="120.1" y="185">1k</text>
<text x="129.5" y="182.8">TH1</text>
<text x="129.5" y="185.3">10K</text>
<text x="134.5" y="183.7">GND</text>
<text x="66" y="192">PG1</text>
<text x="71.8" y="192">STAT1 STAT_1</text>
<text x="103.4" y="191.4">GND</text>
<text x="117.7" y="186.1" transform="rotate(-90 117.7 186.1)">R12</text>
<text x="124.3" y="191.4">GND</text>
</g>
<g font-size="1.8" fill="#a90000">
<text x="46.4" y="29">A4</text>
<text x="46.4" y="40.4">A5</text>
<text x="73.6" y="40.4">10</text>
<text x="91.4" y="40.4">13</text>
<text x="101.3" y="37.5" transform="rotate(-90 101.3 37.5)">2</text>
<text x="109.8" y="40.4">1</text>
<text x="46.3" y="42.9">B5</text>
<text x="56.4" y="42.9">2</text>
<text x="56.4" y="45.5">4</text>
<text x="74.2" y="45.5">7</text>
<text x="74.2" y="42.9">9</text>
<text x="91.4" y="42.9">12</text>
<text x="109.2" y="42.9">16</text>
<text x="217.7" y="42.3">3</text>
<text x="230.4" y="42.3">2</text>
<text x="46.4" y="51.8">A7</text>
<text x="56.4" y="48">5</text>
<text x="74.2" y="48">6</text>
<text x="109.2" y="50.5">11</text>
<text x="224.5" y="49.6" transform="rotate(-90 224.5 49.6)">1</text>
<text x="46.3" y="59.4">B6</text>
<text x="46.3" y="54.4">B7</text>
<text x="46.4" y="56.9">A6</text>
<text x="68" y="55.3" transform="rotate(-90 68 55.3)">3</text>
<text x="101.3" y="55.3" transform="rotate(-90 101.3 55.3)">5</text>
<text x="27.1" y="66.1" transform="rotate(-90 27.1 66.1)">S1</text>
<text x="34.7" y="66" transform="rotate(-90 34.7 66)">A1</text>
<text x="225.4" y="88">8</text>
<text x="243.1" y="88">5</text>
<text x="225.4" y="95.6">7</text>
<text x="243.1" y="93.1">2</text>
<text x="225.4" y="100.7">6</text>
<text x="225.4" y="104.5">1</text>
<text x="243.1" y="103.3">4</text>
<text x="234.7" y="108" transform="rotate(-90 234.7 108)">3</text>
<text x="87.4" y="119.5" transform="rotate(-90 87.4 119.5)">2</text>
<text x="46.9" y="122.3">6</text>
<text x="46.9" y="126.1">2</text>
<text x="46.9" y="129.9">3</text>
<text x="68.5" y="129.9">4</text>
<text x="68.5" y="126.1">5</text>
<text x="87.4" y="127.1" transform="rotate(-90 87.4 127.1)">1</text>
<text x="213.3" y="131.2">3</text>
<text x="228.5" y="131.2">1</text>
<text x="228.5" y="133.7">7</text>
<text x="213.3" y="140.1">2</text>
<text x="228.5" y="140.1">5</text>
<text x="213.3" y="145.2">6</text>
<text x="221.4" y="148.7" transform="rotate(-90 221.4 148.7)">4</text>
<text x="223.9" y="148.7" transform="rotate(-90 223.9 148.7)">8</text>
<text x="95.8" y="171.2">1</text>
<text x="113.6" y="171.2">9</text>
<text x="95.8" y="176.3">3</text>
<text x="95.8" y="178.8">4</text>
<text x="113.6" y="178.8">8</text>
<text x="95.8" y="181.4">7</text>
<text x="113.6" y="181.4">6</text>
<text x="102.6" y="186.7" transform="rotate(-90 102.6 186.7)">11</text>
<text x="105.2" y="186.1" transform="rotate(-90 105.2 186.1)">5</text>
</g>
<g font-size="1.8" fill="#725600">
<text x="80.8" y="46.6">D-</text>
<text x="80.8" y="49.1">D+</text>
<text x="52.6" y="184.4">STAT1</text>
<text x="54.3" y="182.5">PG1</text>
<text x="52.6" y="186.3">STAT2</text>
</g>
<g font-size="1.8" fill="#0000c2">
<text x="19.9" y="78.1">USB</text>
<text x="24.9" y="78.1">C PD</text>
<text x="22.2" y="104.8">BATTERY PROTECTION</text>
<text x="188.5" y="116.2">NEGITIVE RAIL GEN</text>
<text x="188.5" y="161.3">BATTERY BOOST CONVERTER</text>
<text x="23.4" y="172.1">PG1</text>
<text x="30.2" y="172.1">STAT2</text>
<text x="38.5" y="172.1">STAT1</text>
<text x="177.7" y="168.9">the</text>
<text x="177.9" y="171.4">might</text>
<text x="181.9" y="168.9">buck</text>
<text x="184.4" y="171.4">reg</text>
<text x="187.4" y="168.9">should</text>
<text x="188.6" y="171.4">+-5v</text>
<text x="194.9" y="168.9">be</text>
<text x="195.1" y="171.4">to</text>
<text x="198.1" y="171.4">+-2.5v</text>
<text x="198.3" y="168.9">a</text>
<text x="200.6" y="168.9">higher</text>
<text x="206.4" y="171.4">as</text>
<text x="207.7" y="168.9">voltage</text>
<text x="209.8" y="171.4">these</text>
<text x="215.8" y="168.9">so</text>
<text x="216" y="171.4">circuits</text>
<text x="219.1" y="168.9">i</text>
<text x="220.9" y="168.9">can</text>
<text x="224.3" y="171.4">are</text>
<text x="225.5" y="168.9">have</text>
<text x="228.5" y="171.4">going</text>
<text x="231" y="168.9">a</text>
<text x="233.3" y="168.9">reg'ed</text>
<text x="234.8" y="171.4">to</text>
<text x="237.9" y="171.4">be</text>
<text x="241.3" y="171.4">noisey</text>
<text x="23.4" y="177.8">LOW</text>
<text x="23.4" y="175.2">LOW</text>
<text x="29.3" y="175.2">HIGH-Z</text>
<text x="29.3" y="177.8">HIGH-Z</text>
<text x="38" y="177.8">LOW</text>
<text x="38.1" y="175.2">HIGH-Z</text>
<text x="49.2" y="177.8">CHARGING</text>
<text x="49.2" y="175.2">FAULT</text>
<text x="23.4" y="180.3">LOW</text>
<text x="29.7" y="180.3">LOW</text>
<text x="38.1" y="180.3">HIGH-Z</text>
<text x="49.1" y="180.3">FULL</text>
<text x="22.3" y="191.7">BATTERY CHARGER</text>
</g>
<g font-size="1.8" fill="#989898">
<text x="210.2" y="148.8">R16</text>
<text x="210.2" y="151.4">100k</text>
</g>
</svg>
